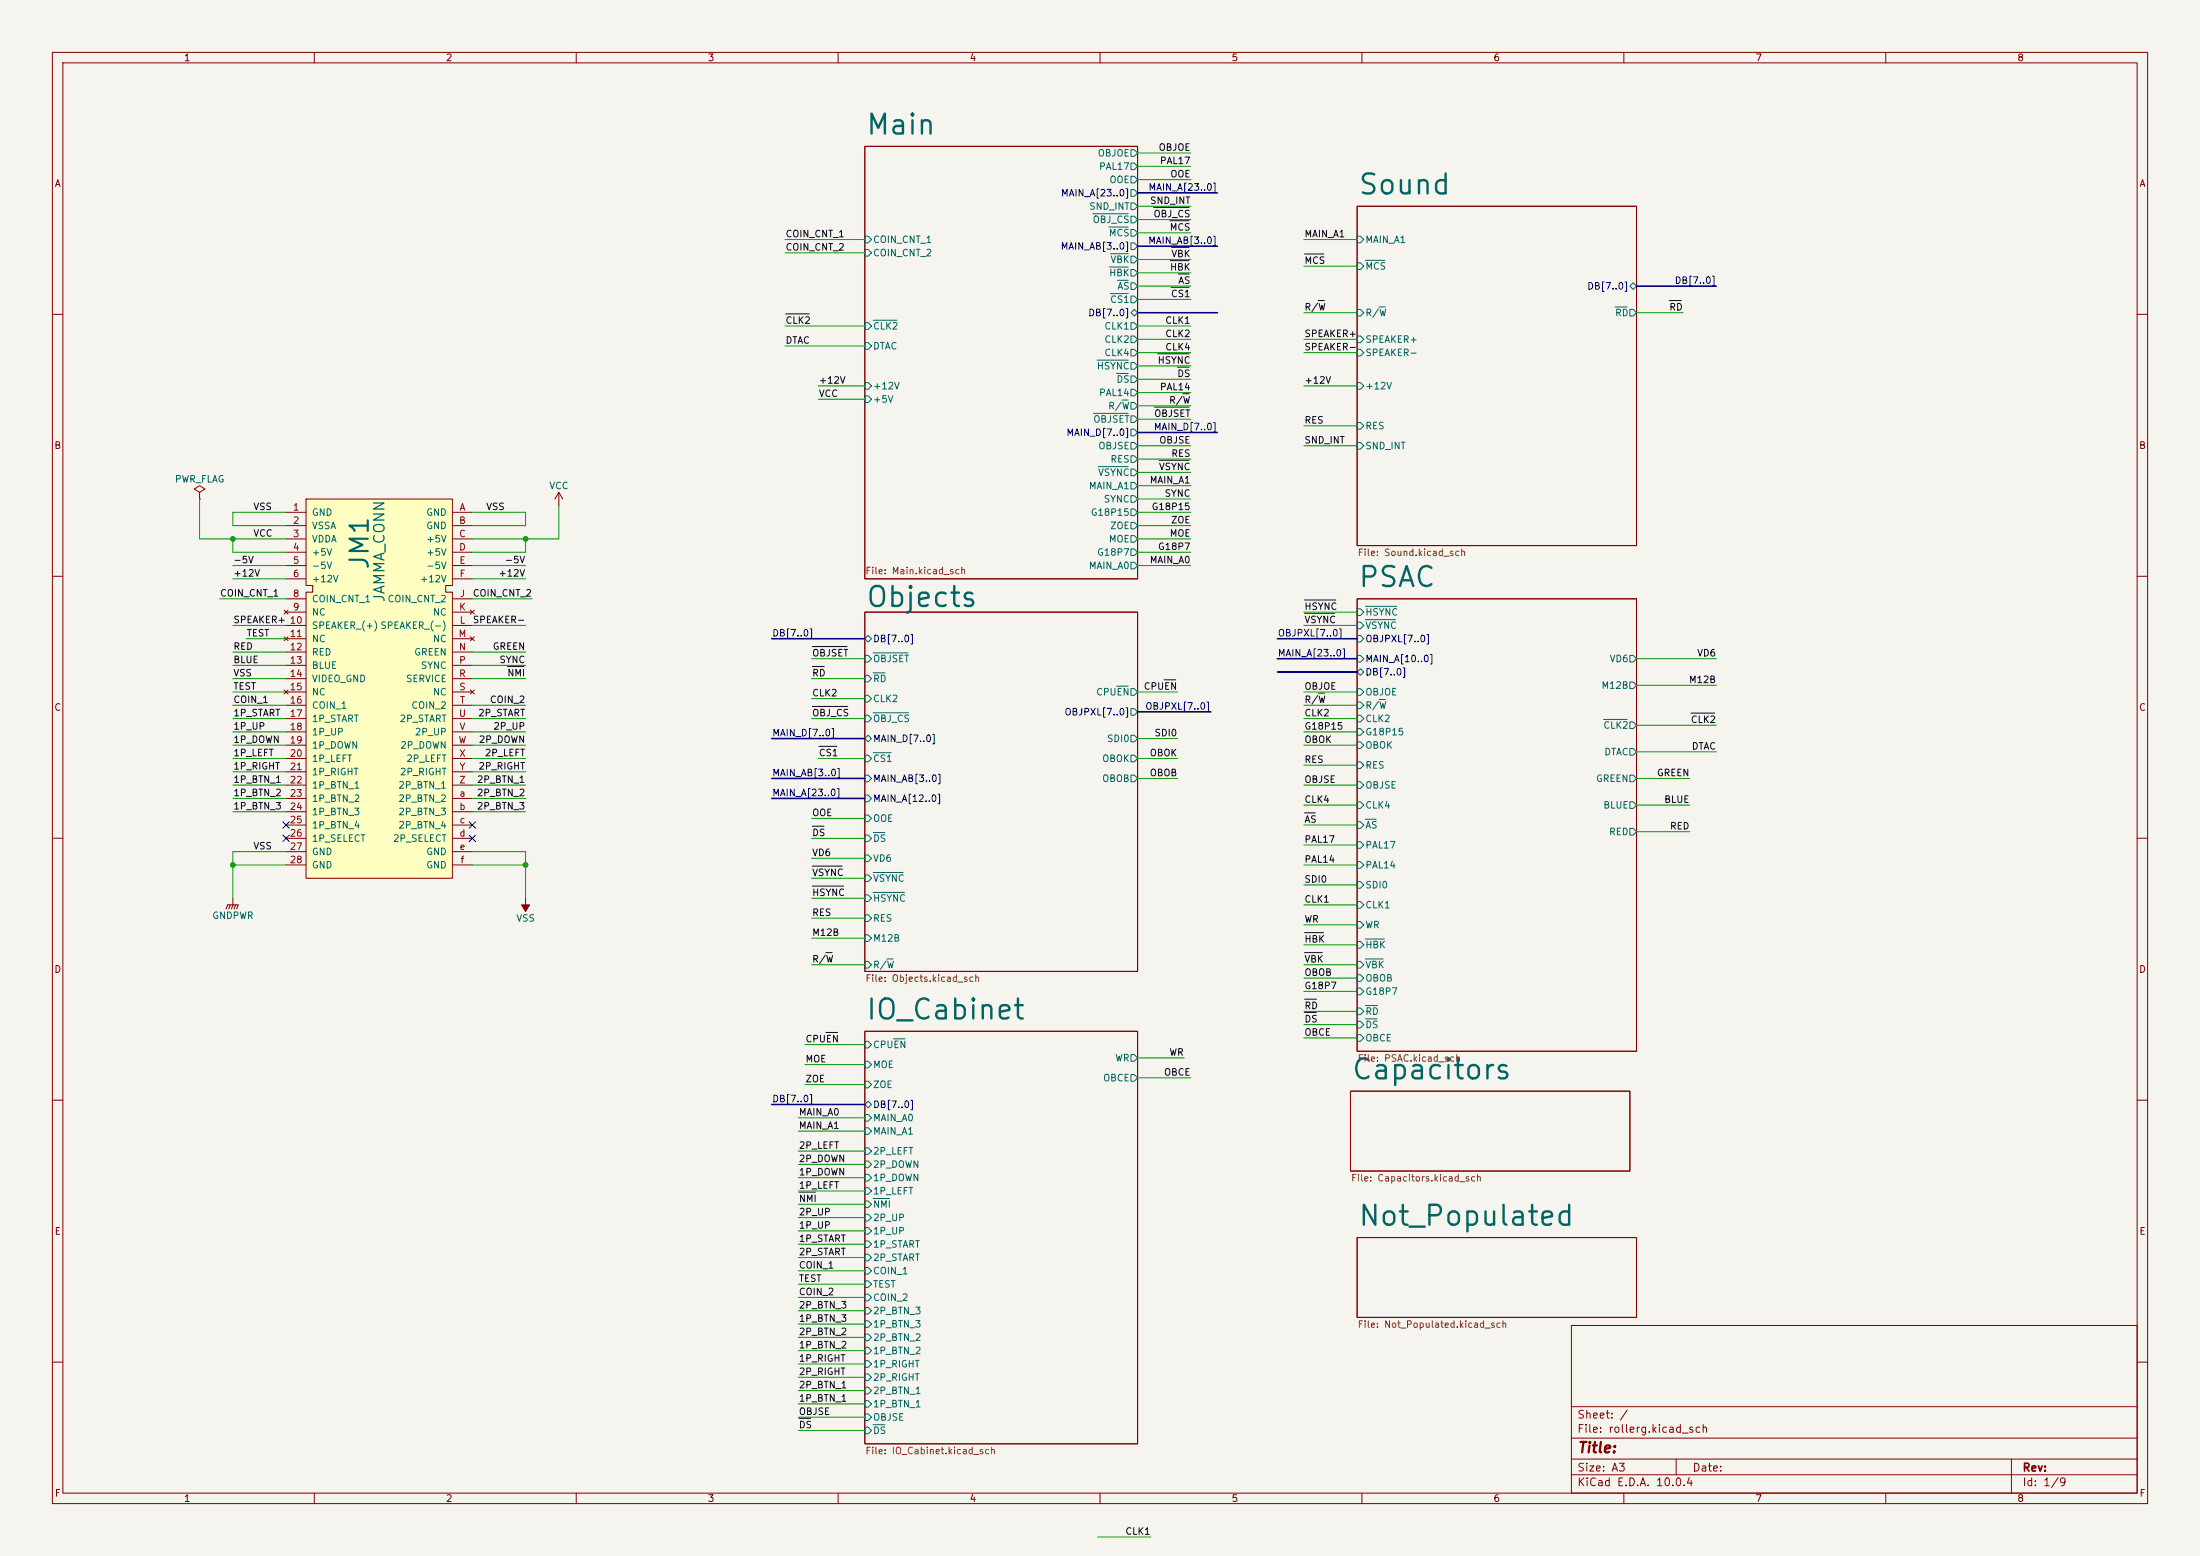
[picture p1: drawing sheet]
<svg xmlns="http://www.w3.org/2000/svg" width="420mm" height="297mm" viewBox="0 0 420 297" stroke-linecap="round" stroke-linejoin="round" font-family="sans-serif">
<path d="M0 0h420v297h-420z" fill="#f5f4ef" stroke="#f5f4ef" stroke-width=".19"/>
<g fill="none" stroke="#840000" stroke-width=".19">
<path d="M10 10h400v277h-400zM12 12h396v273h-396zM60 10v2M110 10v2M160 10v2M210 10v2M260 10v2M310 10v2M360 10v2M165.1 27.9h52.1v82.6h-52.1zM259.1 39.4h53.3v64.7h-53.3zM10 60h2"/>
<path d="M408 60h2M38.1 94l1-.7-1-.6-1 .6 1 .7v1.3M38.1 95.3h.1M106.7 94l-.8 1.3M106.7 94l.7 1.3M106.7 94v2.5M10 110h2M165.1 116.8h52.1v68.6h-52.1zM259.1 114.3h53.3v86.4h-53.3zM408 110h2M10 160h2M408 160h2"/>
<path d="M165.1 196.9h52.1v78.7h-52.1zM10 210h2M257.8 208.3h53.3v15.2h-53.3zM408 210h2M259.1 236.2h53.3v15.3h-53.3zM300 253h108v32h-108zM10 260h2M300 278.5h108M300 274.5h108M300 268.5h108M320 278.5v3M384 278.5v6.5"/>
<path d="M408 260h2M60 285v2M110 285v2M160 285v2M210 285v2M260 285v2M300 281.5h108M310 285v2M360 285v2"/>
</g>
<g fill="none" stroke="#006464" stroke-width=".19">
<path d="M215.9 33.7h.6l.7 .6-.7 .6h-.6zM215.9 38.7h.6l.7 .7-.7 .6h-.6zM215.9 31.1h.6l.7 .7-.7 .6h-.6zM215.9 28.6h.6l.7 .6-.7 .6h-.6zM215.9 36.2h.6l.7 .6-.7 .7h-.6zM165.1 45.1h.6l.7 .6-.7 .7h-.6zM165.1 47.6h.6l.7 .7-.7 .6h-.6zM208.6 40.8h6.8M211.7 43.3h3.7M211.8 51h3.6M211.9 56h3.5M212 48.4h3.4"/>
<path d="M213.3 53.5h2.1M215.9 43.8h.6l.7 .7-.7 .6h-.6zM215.9 56.5h.6l.7 .7-.7 .6h-.6zM215.9 41.3h.6l.7 .6-.7 .6h-.6zM215.9 46.4h.6l.7 .6-.7 .6h-.6zM215.9 54h.6l.7 .6-.7 .6h-.6zM215.9 51.4h.6l.7 .7-.7 .6h-.6zM215.9 48.9h.6l.7 .6-.7 .7h-.6zM215.9 59.7l.6-.6 .7 .6-.7 .6zM259.1 50.2h.6l.6 .6-.6 .6h-.6zM259.1 59.1h.6l.6 .6-.6 .6h-.6zM259.1 45.1h.6l.6 .6-.6 .7h-.6z"/>
<path d="M260.7 49.7h3.6M263.3 58.6h1.2M308.3 58.6h2.3M311.1 54.6l.7-.6 .6 .6-.6 .6zM311.1 59.1h.7l.6 .6-.6 .6h-.7zM165.1 61.6h.6l.7 .6-.7 .7h-.6zM165.1 65.4h.6l.7 .6-.7 .7h-.6zM165.1 73h.6l.7 .7-.7 .6h-.6zM165.1 75.6h.6l.7 .6-.7 .6h-.6zM166.7 61.1h4.5M208.7 78.9h6.7M209.4 68.7h6"/>
<path d="M213.2 71.3h2.2M214.2 76.4h1.2M215.9 74.3h.6l.7 .6-.7 .7h-.6zM215.9 79.4h.6l.7 .6-.7 .6h-.6zM215.9 71.8h.6l.7 .6-.7 .6h-.6zM215.9 76.8h.6l.7 .7-.7 .6h-.6zM215.9 64.1h.6l.7 .7-.7 .6h-.6zM215.9 61.6h.6l.7 .6-.7 .7h-.6zM215.9 66.7h.6l.7 .6-.7 .6h-.6zM215.9 69.2h.6l.7 .7-.7 .6h-.6zM259.1 64.1h.6l.6 .7-.6 .6h-.6zM259.1 66.7h.6l.6 .6-.6 .6h-.6z"/>
<path d="M259.1 73h.6l.6 .7-.6 .6h-.6zM209.6 89.1h5.8M215.9 84.5h.6l.7 .6-.7 .6h-.6zM215.9 81.9h.6l.7 .7-.7 .6h-.6zM215.9 87h.6l.7 .6-.7 .7h-.6zM215.9 89.5h.6l.7 .7-.7 .6h-.6zM215.9 92.1h.6l.7 .6-.7 .6h-.6zM215.9 94.6h.6l.7 .7-.7 .6h-.6zM215.9 97.2h.6l.7 .6-.7 .6h-.6zM215.9 99.7h.6l.7 .6-.7 .7h-.6zM259.1 80.6h.6l.6 .7-.6 .6h-.6zM259.1 84.5h.6l.6 .6-.6 .6h-.6z"/>
<path d="M215.9 102.2h.6l.7 .7-.7 .6h-.6zM215.9 104.8h.6l.7 .6-.7 .6h-.6zM215.9 107.3h.6l.7 .7-.7 .6h-.6zM259.1 118.7h.6l.6 .7-.6 .6h-.6zM259.1 116.2h.6l.6 .6-.6 .7h-.6zM260.7 118.3h5.7M260.7 115.7h5.9M165.1 121.9l.6-.6 .7 .6-.7 .7zM165.1 125.1h.6l.7 .6-.7 .7h-.6zM165.1 128.9h.6l.7 .6-.7 .7h-.6zM165.1 132.7h.6l.7 .7-.7 .6h-.6zM165.1 136.5h.6l.7 .7-.7 .6h-.6z"/>
<path d="M166.7 124.6h6.6M166.7 128.4h2.3M166.7 136.1h6.7M213.2 131h2.2M215.9 131.4h.6l.7 .7-.7 .6h-.6zM215.9 135.3h.6l.7 .6-.7 .6h-.6zM259.1 125.1h.6l.6 .6-.6 .7h-.6zM259.1 128.3l.6-.7 .6 .7-.6 .6zM259.1 131.4h.6l.6 .7-.6 .6h-.6zM259.1 134h.6l.6 .6-.6 .7h-.6zM259.1 136.5h.6l.6 .7-.6 .6h-.6zM259.1 139.1h.6l.6 .6-.6 .6h-.6z"/>
<path d="M259.1 121.3h.6l.6 .6-.6 .7h-.6zM263.3 133.5h1.2M306.1 137.3h4.5M311.1 125.1h.7l.6 .6-.6 .7h-.7zM311.1 130.2h.7l.6 .6-.6 .6h-.7zM311.1 137.8h.7l.6 .6-.6 .7h-.7zM165.1 144.1h.6l.7 .7-.7 .6h-.6zM165.1 148h.6l.7 .6-.7 .6h-.6zM165.1 151.8h.6l.7 .6-.7 .6h-.6zM165.1 155.6h.6l.7 .6-.7 .6h-.6zM165.1 159.4h.6l.7 .6-.7 .7h-.6zM165.1 141l.6-.7 .7 .7-.7 .6z"/>
<path d="M166.7 143.7h3.4M166.7 158.9h2.2M215.9 140.3h.6l.7 .7-.7 .6h-.6zM215.9 144.1h.6l.7 .7-.7 .6h-.6zM215.9 148h.6l.7 .6-.7 .6h-.6zM259.1 141.6h.6l.6 .6-.6 .7h-.6zM259.1 145.4h.6l.6 .7-.6 .6h-.6zM259.1 149.2h.6l.6 .7-.6 .6h-.6zM259.1 153h.6l.6 .7-.6 .6h-.6zM259.1 156.8h.6l.6 .7-.6 .6h-.6zM260.7 156.4h2M311.1 142.9h.7l.6 .6-.6 .6h-.7z"/>
<path d="M311.1 148h.7l.6 .6-.6 .6h-.7zM311.1 153h.7l.6 .7-.6 .6h-.7zM311.1 158.1h.7l.6 .7-.6 .6h-.7zM165.1 163.2h.6l.7 .6-.7 .7h-.6zM165.1 167h.6l.7 .6-.7 .7h-.6zM165.1 170.8h.6l.7 .7-.7 .6h-.6zM165.1 174.6h.6l.7 .7-.7 .6h-.6zM165.1 178.4h.6l.7 .7-.7 .6h-.6zM166.7 166.5h5.7M166.7 170.3h6M259.1 160.7h.6l.6 .6-.6 .6h-.6zM259.1 164.5h.6l.6 .6-.6 .6h-.6z"/>
<path d="M259.1 168.3h.6l.6 .6-.6 .6h-.6zM259.1 172.1h.6l.6 .6-.6 .7h-.6zM259.1 175.9h.6l.6 .6-.6 .7h-.6zM259.1 179.7h.6l.6 .6-.6 .7h-.6zM260.7 179.2h3.6M165.1 198.8h.6l.7 .6-.7 .6h-.6zM165.1 183.5h.6l.7 .7-.7 .6h-.6zM169.3 183h1.2M170.6 198.3h2.2M259.1 183.5h.6l.6 .7-.6 .6h-.6zM259.1 186.1h.6l.6 .6-.6 .6h-.6zM259.1 188.6h.6l.6 .6-.6 .7h-.6z"/>
<path d="M259.1 192.4h.6l.6 .6-.6 .7h-.6zM259.1 194.9h.6l.6 .7-.6 .6h-.6zM259.1 197.5h.6l.6 .6-.6 .7h-.6zM260.7 183h3.3M260.7 191.9h2.3M260.7 194.5h2.2M165.1 202.6h.6l.7 .6-.7 .6h-.6zM165.1 206.4h.6l.7 .6-.7 .6h-.6zM165.1 210.8l.6-.6 .7 .6-.7 .7zM165.1 215.3h.6l.7 .6-.7 .6h-.6zM165.1 219.1h.6l.7 .6-.7 .6h-.6zM165.1 212.7h.6l.7 .7-.7 .6h-.6z"/>
<path d="M215.9 201.3h.6l.7 .6-.7 .7h-.6zM215.9 205.1h.6l.7 .6-.7 .7h-.6zM165.1 221.6h.6l.7 .6-.7 .7h-.6zM165.1 224.2h.6l.7 .6-.7 .6h-.6zM165.1 226.7h.6l.7 .6-.7 .7h-.6zM165.1 229.2h.6l.7 .7-.7 .6h-.6zM165.1 231.8h.6l.7 .6-.7 .6h-.6zM165.1 234.3h.6l.7 .6-.7 .7h-.6zM165.1 236.9h.6l.7 .6-.7 .6h-.6zM165.1 239.4h.6l.7 .6-.7 .7h-.6zM166.7 228.8h3.1M165.1 241.9h.6l.7 .7-.7 .6h-.6z"/>
<path d="M165.1 244.5h.6l.7 .6-.7 .6h-.6zM165.1 247h.6l.7 .6-.7 .7h-.6zM165.1 249.6h.6l.7 .6-.7 .6h-.6zM165.1 252.1h.6l.7 .6-.7 .7h-.6zM165.1 254.6h.6l.7 .7-.7 .6h-.6zM165.1 257.2h.6l.7 .6-.7 .6h-.6zM165.1 259.7h.6l.7 .6-.7 .7h-.6zM165.1 262.3h.6l.7 .6-.7 .6h-.6zM165.1 264.8h.6l.7 .6-.7 .7h-.6zM165.1 267.3h.6l.7 .7-.7 .6h-.6zM165.1 269.9h.6l.7 .6-.7 .6h-.6zM165.1 272.4h.6l.7 .6-.7 .7h-.6z"/>
<path d="M166.7 271.9h2.2"/>
</g>
<path d="M58.4 95.3h28v16.5h-1.3v1.2h1.3v54.6h-28v-54.6h1.3v-1.2h-1.3z" fill="#ffffc2"/>
<g fill="none" stroke="#840000" stroke-width=".19">
<path d="M54.6 97.8h3.8M58.4 95.3h28v16.5h-1.3v1.2h1.3v54.6h-28v-54.6h1.3v-1.2h-1.3zM86.4 97.8h3.8M54.2 116.5l.8 .7M54.6 100.3h3.8M54.6 102.9h3.8M54.6 105.4h3.8M54.6 108h3.8M54.6 110.5h3.8M54.6 114.3h3.8M54.6 116.8h3.8M54.6 119.4h3.8"/>
<path d="M55 116.5l-.8 .7M86.4 100.3h3.8M86.4 102.9h3.8M86.4 105.4h3.8M86.4 108h3.8M86.4 110.5h3.8M86.4 114.3h3.8M86.4 116.8h3.8M86.4 119.4h3.8M89.8 116.5l.8 .7M90.6 116.5l-.8 .7M54.2 121.5l.8 .8"/>
<path d="M54.2 131.7l.8 .8M54.6 121.9h3.8M54.6 124.5h3.8M54.6 127h3.8M54.6 129.5h3.8M54.6 132.1h3.8M54.6 134.6h3.8M54.6 137.2h3.8M54.6 139.7h3.8M55 121.5l-.8 .8M55 131.7l-.8 .8M86.4 121.9h3.8"/>
<path d="M86.4 124.5h3.8M86.4 127h3.8M86.4 129.5h3.8M86.4 132.1h3.8M86.4 134.6h3.8M86.4 137.2h3.8M86.4 139.7h3.8M89.8 121.5l.8 .8M89.8 131.7l.8 .8M90.6 121.5l-.8 .8M90.6 131.7l-.8 .8M54.6 142.2h3.8"/>
<path d="M54.6 144.8h3.8M54.6 147.3h3.8M54.6 149.9h3.8M54.6 152.4h3.8M54.6 154.9h3.8M54.6 157.5h3.8M86.4 142.2h3.8M86.4 144.8h3.8M86.4 147.3h3.8M86.4 149.9h3.8M86.4 152.4h3.8M86.4 154.9h3.8"/>
<path d="M86.4 157.5h3.8M44.4 171.5v1.2M54.6 160h3.8M54.6 162.6h3.8M54.6 165.1h3.8M86.4 160h3.8M86.4 162.6h3.8M86.4 165.1h3.8M100.3 171.5v2.5"/>
</g>
<path d="M43.2 173.5l.2-.8h2.1l-.3 .8M43.9 172.7l-.2 .8M44.4 172.7l-.2 .8M45 172.7l-.3 .8" fill="none" stroke="#840000" stroke-width=".2"/>
<path d="M99.6 172.7h1.5l-.8 1.3z" fill="#840000" stroke="#840000" stroke-width=".19"/>
<g fill="none" stroke="#0f0f0f" stroke-width=".19">
<path d="M220.2 39.6h6.8M150 59.9h4.5M223.3 42.1h3.7M223.4 49.8h3.6M223.6 54.8h3.4M223.6 47.2h3.4M225 52.3h2M249 48.5h3.7M251.6 57.4h1.2M318.7 57.4h2.3M220.4 77.7h6.6M221 67.5h6"/>
<path d="M224.8 70.1h2.2M225.8 75.2h1.2M221.3 87.9h5.7M249 117.1h5.8M249 114.5h6M96.9 127.2h3.1M155.1 123.4h6.6M155.1 127.2h2.3M155.1 134.8h6.7M222.2 129.8h2.3M251.6 132.3h1.2M322.8 136.1h4.5"/>
<path d="M155.1 157.7h2.2M156.3 142.5h3.5M249 155.2h2.1M155.1 169.1h5.9M155.1 165.3h5.7M249 178h3.7M157.7 197.1h2.2M157.7 181.8h1.2M249 181.8h3.4M249 193.3h2.3M249 190.7h2.3M152.5 227.6h3.2"/>
<path d="M152.5 270.7h2.3"/>
</g>
<g fill="none" stroke="#000084" stroke-width=".3">
<path d="M217.2 36.8h15.2M217.2 59.7h15.2M217.2 47h15.2M312.4 54.6h15.3M217.2 82.6h15.2M147.3 121.9h17.8M217.2 135.9h13.9M243.8 121.9h15.3M243.8 128.3h15.3M243.8 125.7h15.3M147.3 148.6h17.8M147.3 141h17.8"/>
<path d="M147.3 152.4h17.8M147.3 210.8h17.8"/>
</g>
<g fill="none" stroke="#009600" stroke-width=".19">
<path d="M217.2 31.8h10.1M217.2 29.2h10.1M217.2 39.4h10.1M217.2 34.3h10.1M149.9 48.3h15.2M149.9 45.7h15.2M217.2 41.9h10.1M217.2 57.2h10.1M217.2 44.5h10.1M217.2 49.5h10.1M217.2 54.6h10.1M217.2 52.1h10.1"/>
<path d="M248.9 59.7h10.2M248.9 50.8h10.2M248.9 45.7h10.2M312.4 59.7h8.9M149.9 62.2h15.2M149.9 66h15.2M156.2 73.7h8.9M156.2 76.2h8.9M217.2 67.3h10.1M217.2 64.8h10.1M217.2 62.2h10.1M217.2 72.4h10.1"/>
<path d="M217.2 69.9h10.1M217.2 74.9h10.1M217.2 77.5h10.1M248.9 67.3h10.2M248.9 73.7h10.2M248.9 64.8h10.2M38.1 95.3v7.6h16.5M54.6 97.8h-10.2v2.5h10.2M90.2 97.8h10.1v2.5h-10.1M106.7 96.5v6.4h-16.5M217.2 87.6h10.1M217.2 85.1h10.1"/>
<path d="M217.2 90.2h10.1M217.2 80h10.1M217.2 97.8h10.1M217.2 92.7h10.1M217.2 95.3h10.1M248.9 81.3h10.2M248.9 85.1h10.2M41.9 114.3h12.7M44.4 102.9v2.5h10.2M44.4 108h10.2M44.4 119.4h10.2M44.4 110.5h10.2"/>
<path d="M90.2 108h10.1M90.2 119.4h10.1M90.2 114.3h11.4M90.2 110.5h10.1M100.3 102.9v2.5h-10.1M217.2 105.4h10.1M217.2 108h10.1M217.2 100.3h10.1M217.2 102.9h10.1M248.9 116.8h10.2M248.9 119.4h10.2M44.4 137.2h10.2"/>
<path d="M44.4 132.1h10.2M44.4 134.6h10.2M44.4 127h10.2M44.4 124.5h10.2M44.4 129.5h10.2M44.4 139.7h10.2M47 121.9h7.6M90.2 137.2h10.1M90.2 134.6h10.1M90.2 127h10.1M90.2 124.5h10.1M90.2 129.5h10.1"/>
<path d="M90.2 139.7h10.1M154.9 137.2h10.2M154.9 129.5h10.2M154.9 125.7h10.2M154.9 133.4h10.2M217.2 132.1h7.6M248.9 137.2h10.2M248.9 132.1h10.2M248.9 134.6h10.2M248.9 139.7h10.2M312.4 138.4h15.3M312.4 125.7h15.3"/>
<path d="M312.4 130.8h15.3M44.4 147.3h10.2M44.4 149.9h10.2M44.4 152.4h10.2M44.4 154.9h10.2M44.4 144.8h10.2M44.4 142.2h10.2M90.2 147.3h10.1M90.2 149.9h10.1M90.2 152.4h10.1M90.2 154.9h10.1M90.2 144.8h10.1"/>
<path d="M90.2 142.2h10.1M154.9 156.2h10.2M156.2 144.8h8.9M217.2 144.8h7.6M217.2 141h7.6M217.2 148.6h7.6M248.9 149.9h10.2M248.9 142.2h10.2M248.9 146.1h10.2M248.9 157.5h10.2M248.9 153.7h10.2M312.4 143.5h15.3"/>
<path d="M312.4 153.7h10.2M312.4 148.6h10.2M312.4 158.8h10.2M44.4 165.1h10.2M54.6 162.6h-10.2v8.9M90.2 162.6h10.1v8.9M90.2 165.1h10.1M154.9 160h10.2M154.9 175.3h10.2M154.9 179.1h10.2M154.9 171.5h10.2M154.9 163.8h10.2"/>
<path d="M154.9 167.6h10.2M248.9 165.1h10.2M248.9 172.7h10.2M248.9 168.9h10.2M248.9 161.3h10.2M248.9 176.5h10.2M153.7 199.4h11.4M154.9 184.2h10.2M248.9 195.6h10.2M248.9 198.1h10.2M248.9 186.7h10.2M248.9 184.2h10.2"/>
<path d="M248.9 193h10.2M248.9 189.2h10.2M248.9 180.3h10.2M152.4 215.9h12.7M152.4 213.4h12.7M152.4 219.7h12.7M153.7 207h11.4M153.7 203.2h11.4M217.2 205.7h10.1M217.2 201.9h8.9M152.4 234.9h12.7M152.4 232.4h12.7"/>
<path d="M152.4 237.5h12.7M152.4 229.9h12.7M152.4 222.2h12.7M152.4 227.3h12.7M152.4 224.8h12.7M152.4 257.8h12.7M152.4 255.3h12.7M152.4 250.2h12.7M152.4 252.7h12.7M152.4 247.6h12.7M152.4 245.1h12.7M152.4 242.6h12.7"/>
<path d="M152.4 240h12.7M152.4 273h12.7M152.4 268h12.7M152.4 270.5h12.7M152.4 265.4h12.7M152.4 260.3h12.7M152.4 262.9h12.7M209.5 293.4h10.2"/>
</g>
<path d="M54 159.4l1.2 1.2M54 156.9l1.2 1.2M55.2 159.4l-1.2 1.2M55.2 156.9l-1.2 1.2M89.6 156.9l1.2 1.2M89.6 159.4l1.2 1.2M90.8 156.9l-1.2 1.2M90.8 159.4l-1.2 1.2" fill="none" stroke="#000084" stroke-width=".19"/>
<g fill="#009600" stroke="#009600" stroke-width=".19">
<circle cx="100.3" cy="102.9" r=".46"/>
<circle cx="44.4" cy="102.9" r=".46"/>
<circle cx="100.3" cy="165.1" r=".46"/>
<circle cx="44.4" cy="165.1" r=".46"/>
</g>
<g font-size="3.8" fill="#006464">
<text x="165.1" y="26.6">Main</text>
<text x="259.1" y="38.1">Sound</text>
<text x="259.1" y="113">PSAC</text>
<text x="165.1" y="116.8">Objects</text>
<text x="165.1" y="195.6">IO_Cabinet</text>
<text x="257.8" y="207">Capacitors</text>
<text x="259.1" y="234.9">Not_Populated</text>
</g>
<text font-size="3.5" fill="#006464" x="71.3" y="109" transform="rotate(-90 71.3 109)">JM1</text>
<text font-size="2" fill="#006464" x="73.9" y="115.1" transform="rotate(-90 73.9 115.1)">JAMMA_CONN</text>
<text font-size="2" fill="#840000" x="301" y="277.8">Title:</text>
<g font-size="1.5" fill="#840000">
<text x="301" y="273.8">File: rollerg.kicad_sch</text>
<text x="301" y="271.1">Sheet: /</text>
<text x="301" y="281.2">Size: A3</text>
<text x="323" y="281.2">Date:</text>
<text x="386" y="281.2">Rev:</text>
<text x="301" y="284">KiCad E.D.A. 10.0.4</text>
<text x="386" y="284">Id: 1/9</text>
</g>
<g font-size="1.3" fill="#840000">
<text x="35" y="12">1</text>
<text x="85" y="12">2</text>
<text x="135" y="12">3</text>
<text x="185" y="12">4</text>
<text x="235" y="12">5</text>
<text x="285" y="12">6</text>
<text x="335" y="12">7</text>
<text x="385" y="12">8</text>
<text x="10.3" y="36">A</text>
<text x="408.3" y="36">A</text>
<text x="10.3" y="86">B</text>
<text x="408.2" y="86">B</text>
<text x="10.3" y="136">C</text>
<text x="408.2" y="136">C</text>
<text x="10.3" y="186">D</text>
<text x="408.2" y="186">D</text>
<text x="10.3" y="236">E</text>
<text x="408.3" y="236">E</text>
<text x="10.3" y="286">F</text>
<text x="35" y="287">1</text>
<text x="85" y="287">2</text>
<text x="135" y="287">3</text>
<text x="185" y="287">4</text>
<text x="235" y="287">5</text>
<text x="285" y="287">6</text>
<text x="335" y="287">7</text>
<text x="385" y="287">8</text>
<text x="408.3" y="286">F</text>
</g>
<g font-size="1.3" fill="#0f0f0f">
<text x="221.1" y="29.1">OBJOE</text>
<text x="221.3" y="31.6">PAL17</text>
<text x="223.3" y="34.2">OOE</text>
<text x="219.4" y="39.2">SND_INT</text>
<text x="220.1" y="41.8">OBJ_CS</text>
<text x="149.9" y="45.6">COIN_CNT_1</text>
<text x="223.2" y="44.3">MCS</text>
<text x="248.9" y="45.6">MAIN_A1</text>
<text x="149.9" y="48.1">COIN_CNT_2</text>
<text x="223.3" y="51.9">HBK</text>
<text x="223.5" y="49.4">VBK</text>
<text x="248.9" y="50.7">MCS</text>
<text x="223.4" y="57">CS1</text>
<text x="224.8" y="54.5">AS</text>
<text x="248.9" y="59.6">R/W</text>
<text x="318.6" y="59.6">RD</text>
<text x="149.9" y="62.1">CLK2</text>
<text x="149.9" y="65.9">DTAC</text>
<text x="222.3" y="62.1">CLK1</text>
<text x="222.3" y="64.6">CLK2</text>
<text x="248.9" y="64.6">SPEAKER+</text>
<text x="220.9" y="69.7">HSYNC</text>
<text x="222.3" y="67.2">CLK4</text>
<text x="248.9" y="67.2">SPEAKER-</text>
<text x="156.2" y="73.5">+12V</text>
<text x="156.2" y="76.1">VCC</text>
<text x="221.3" y="74.8">PAL14</text>
<text x="223.1" y="77.3">R/W</text>
<text x="224.6" y="72.3">DS</text>
<text x="248.9" y="73.5">+12V</text>
<text x="220.2" y="79.9">OBJSET</text>
<text x="248.9" y="81.2">RES</text>
<text x="221.2" y="85">OBJSE</text>
<text x="223.5" y="87.5">RES</text>
<text x="248.9" y="85">SND_INT</text>
<text x="219.4" y="92.6">MAIN_A1</text>
<text x="221.1" y="90">VSYNC</text>
<text x="222.2" y="95.1">SYNC</text>
<text x="48.3" y="97.7">VSS</text>
<text x="92.7" y="97.7">VSS</text>
<text x="219.7" y="97.7">G18P15</text>
<text x="223.4" y="100.2">ZOE</text>
<text x="44.4" y="107.8">-5V</text>
<text x="48.3" y="102.7">VCC</text>
<text x="96.3" y="107.8">-5V</text>
<text x="219.4" y="107.8">MAIN_A0</text>
<text x="221" y="105.3">G18P7</text>
<text x="223.2" y="102.7">MOE</text>
<text x="44.4" y="110.4">+12V</text>
<text x="95" y="110.4">+12V</text>
<text x="41.9" y="114.2">COIN_CNT_1</text>
<text x="44.4" y="119.3">SPEAKER+ 10</text>
<text x="90.1" y="114.2">COIN_CNT_2</text>
<text x="90.1" y="119.3">SPEAKER-</text>
<text x="248.9" y="119.3">VSYNC</text>
<text x="248.9" y="116.7">HSYNC</text>
<text x="44.4" y="124.3">RED</text>
<text x="47" y="121.8">TEST</text>
<text x="94" y="124.3">GREEN</text>
<text x="154.9" y="125.6">OBJSET</text>
<text x="323.9" y="125.6">VD6</text>
<text x="44.4" y="129.4">VSS</text>
<text x="44.4" y="126.9">BLUE</text>
<text x="44.4" y="132">TEST</text>
<text x="95.2" y="126.9">SYNC</text>
<text x="96.7" y="129.4">NMI</text>
<text x="154.9" y="129.4">RD</text>
<text x="218.2" y="132">CPUEN</text>
<text x="248.9" y="132">OBJOE</text>
<text x="322.3" y="130.7">M12B</text>
<text x="44.4" y="137">1P_START</text>
<text x="44.4" y="134.5">COIN_1</text>
<text x="91.2" y="137">2P_START</text>
<text x="93.4" y="134.5">COIN_2</text>
<text x="154.9" y="137">OBJ_CS</text>
<text x="154.9" y="133.2">CLK2</text>
<text x="248.9" y="137">CLK2</text>
<text x="248.9" y="134.5">R/W</text>
<text x="44.4" y="142.1">1P_DOWN</text>
<text x="44.4" y="139.6">1P_UP</text>
<text x="91.3" y="142.1">2P_DOWN</text>
<text x="94.1" y="139.6">2P_UP</text>
<text x="220.3" y="140.8">SDI0</text>
<text x="248.9" y="142.1">OBOK</text>
<text x="248.9" y="139.6">G18P15</text>
<text x="322.7" y="138.3">CLK2</text>
<text x="322.9" y="143.4">DTAC</text>
<text x="44.4" y="147.2">1P_RIGHT</text>
<text x="44.4" y="144.7">1P_LEFT</text>
<text x="44.4" y="149.7">1P_BTN_1</text>
<text x="90.9" y="149.7">2P_BTN_1</text>
<text x="91.2" y="147.2">2P_RIGHT</text>
<text x="92.4" y="144.7">2P_LEFT</text>
<text x="156.2" y="144.7">CS1</text>
<text x="219.4" y="148.5">OBOB</text>
<text x="219.4" y="144.7">OBOK</text>
<text x="248.9" y="145.9">RES</text>
<text x="248.9" y="149.7">OBJSE</text>
<text x="316.2" y="148.5">GREEN</text>
<text x="44.4" y="152.3">1P_BTN_2</text>
<text x="44.4" y="154.8">1P_BTN_3</text>
<text x="90.9" y="152.3">2P_BTN_2</text>
<text x="90.9" y="154.8">2P_BTN_3</text>
<text x="248.9" y="153.5">CLK4</text>
<text x="317.6" y="153.5">BLUE</text>
<text x="154.9" y="159.9">DS</text>
<text x="154.9" y="156.1">OOE</text>
<text x="248.9" y="157.4">AS</text>
<text x="248.9" y="161.2">PAL17</text>
<text x="318.7" y="158.6">RED</text>
<text x="48.3" y="162.4">VSS</text>
<text x="154.9" y="163.7">VD6</text>
<text x="154.9" y="167.5">VSYNC</text>
<text x="248.9" y="165">PAL14</text>
<text x="154.9" y="171.3">HSYNC</text>
<text x="248.9" y="168.8">SDI0</text>
<text x="248.9" y="172.6">CLK1</text>
<text x="154.9" y="178.9">M12B</text>
<text x="154.9" y="175.1">RES</text>
<text x="248.9" y="176.4">WR</text>
<text x="154.9" y="184">R/W</text>
<text x="248.9" y="180.2">HBK</text>
<text x="248.9" y="184">VBK</text>
<text x="248.9" y="186.6">OBOB</text>
<text x="248.9" y="189.1">G18P7</text>
<text x="248.9" y="195.5">DS</text>
<text x="248.9" y="192.9">RD</text>
<text x="248.9" y="198">OBCE</text>
<text x="153.7" y="203.1">MOE</text>
<text x="153.7" y="199.3">CPUEN</text>
<text x="223.1" y="201.8">WR</text>
<text x="153.7" y="206.9">ZOE</text>
<text x="222.1" y="205.6">OBCE</text>
<text x="152.4" y="213.2">MAIN_A0</text>
<text x="152.4" y="215.8">MAIN_A1</text>
<text x="152.4" y="219.6">2P_LEFT</text>
<text x="152.4" y="222.1">2P_DOWN</text>
<text x="152.4" y="224.7">1P_DOWN</text>
<text x="152.4" y="227.2">1P_LEFT</text>
<text x="152.4" y="232.3">2P_UP</text>
<text x="152.4" y="229.7">NMI</text>
<text x="152.4" y="239.9">2P_START</text>
<text x="152.4" y="234.8">1P_UP</text>
<text x="152.4" y="237.4">1P_START</text>
<text x="152.4" y="242.4">COIN_1</text>
<text x="152.4" y="245">TEST</text>
<text x="152.4" y="247.5">COIN_2</text>
<text x="152.4" y="250.1">2P_BTN_3</text>
<text x="152.4" y="252.6">1P_BTN_3</text>
<text x="152.4" y="255.1">2P_BTN_2</text>
<text x="152.4" y="257.7">1P_BTN_2</text>
<text x="152.4" y="260.2">1P_RIGHT</text>
<text x="152.4" y="262.8">2P_RIGHT</text>
<text x="152.4" y="267.8">1P_BTN_1</text>
<text x="152.4" y="265.3">2P_BTN_1</text>
<text x="152.4" y="272.9">DS</text>
<text x="152.4" y="270.4">OBJSE</text>
<text x="214.7" y="293.2">CLK1</text>
</g>
<g font-size="1.3" fill="#006464">
<text x="209.5" y="30.2">OBJOE</text>
<text x="209.7" y="32.7">PAL17</text>
<text x="211.7" y="35.3">OOE</text>
<text x="207.8" y="40.3">SND_INT</text>
<text x="166.6" y="46.7">COIN_CNT_1</text>
<text x="208.5" y="42.9">OBJ_CS</text>
<text x="211.6" y="45.4">MCS</text>
<text x="260.5" y="46.7">MAIN_A1</text>
<text x="166.6" y="49.2">COIN_CNT_2</text>
<text x="211.6" y="53">HBK</text>
<text x="211.9" y="50.5">VBK</text>
<text x="260.5" y="51.8">MCS</text>
<text x="211.8" y="58.1">CS1</text>
<text x="213.2" y="55.6">AS</text>
<text x="166.6" y="63.2">CLK2</text>
<text x="210.7" y="65.7">CLK2</text>
<text x="210.7" y="63.2">CLK1</text>
<text x="260.5" y="60.7">R/W</text>
<text x="260.5" y="65.7">SPEAKER+</text>
<text x="308.2" y="60.7">RD</text>
<text x="166.6" y="67">DTAC</text>
<text x="209.3" y="70.8">HSYNC</text>
<text x="210.7" y="68.3">CLK4</text>
<text x="260.5" y="68.3">SPEAKER-</text>
<text x="166.6" y="74.6">+12V</text>
<text x="166.6" y="77.2">+5V</text>
<text x="209.7" y="75.9">PAL14</text>
<text x="213" y="73.4">DS</text>
<text x="260.5" y="74.6">+12V</text>
<text x="208.6" y="81">OBJSET</text>
<text x="211.5" y="78.4">R/W</text>
<text x="260.5" y="82.3">RES</text>
<text x="209.6" y="86.1">OBJSE</text>
<text x="211.9" y="88.6">RES</text>
<text x="260.5" y="86.1">SND_INT</text>
<text x="33.3" y="92.4">PWR_FLAG</text>
<text x="104.8" y="93.7">VCC</text>
<text x="207.8" y="93.7">MAIN_A1</text>
<text x="209.5" y="91.1">VSYNC</text>
<text x="59.4" y="98.8">GND</text>
<text x="59.4" y="101.3">VSSA</text>
<text x="81.3" y="98.8">GND</text>
<text x="81.3" y="101.3">GND</text>
<text x="208.1" y="98.8">G18P15</text>
<text x="210.6" y="96.2">SYNC</text>
<text x="211.8" y="101.3">ZOE</text>
<text x="59.4" y="103.8">VDDA</text>
<text x="59.4" y="106.4">+5V</text>
<text x="81.3" y="103.8">+5V</text>
<text x="81.3" y="106.4">+5V</text>
<text x="209.3" y="106.4">G18P7</text>
<text x="211.6" y="103.8">MOE</text>
<text x="59.4" y="108.9">-5V</text>
<text x="59.4" y="111.5">+12V</text>
<text x="80.1" y="111.5">+12V</text>
<text x="81.3" y="108.9">-5V</text>
<text x="207.8" y="108.9">MAIN_A0</text>
<text x="59.4" y="115.3">COIN_CNT_1</text>
<text x="59.4" y="117.8">NC</text>
<text x="73.9" y="115.3">COIN_CNT_2</text>
<text x="82.5" y="117.8">NC</text>
<text x="260.5" y="117.8">HSYNC</text>
<text x="59.4" y="120.4">SPEAKER_(+) SPEAKER_(-)</text>
<text x="59.4" y="122.9">NC</text>
<text x="59.4" y="125.4">RED</text>
<text x="79" y="125.4">GREEN</text>
<text x="82.5" y="122.9">NC</text>
<text x="260.5" y="120.4">VSYNC</text>
<text x="59.4" y="128">BLUE</text>
<text x="59.4" y="130.5">VIDEO_GND</text>
<text x="77.4" y="130.5">SERVICE</text>
<text x="80.2" y="128">SYNC</text>
<text x="166.6" y="126.7">OBJSET</text>
<text x="166.6" y="130.5">RD</text>
<text x="305.6" y="131.8">M12B</text>
<text x="307.2" y="126.7">VD6</text>
<text x="59.4" y="133.1">NC</text>
<text x="59.4" y="135.6">COIN_1</text>
<text x="78.4" y="135.6">COIN_2</text>
<text x="82.5" y="133.1">NC</text>
<text x="166.6" y="134.3">CLK2</text>
<text x="209.2" y="133.1">CPUEN</text>
<text x="260.5" y="133.1">OBJOE</text>
<text x="260.5" y="135.6">R/W</text>
<text x="59.4" y="138.1">1P_START</text>
<text x="59.4" y="140.7">1P_UP</text>
<text x="59.4" y="143.2">1P_DOWN</text>
<text x="76.2" y="138.1">2P_START</text>
<text x="76.3" y="143.2">2P_DOWN</text>
<text x="79.1" y="140.7">2P_UP</text>
<text x="166.6" y="138.1">OBJ_CS</text>
<text x="211.2" y="141.9">SDI0</text>
<text x="260.5" y="138.1">CLK2</text>
<text x="260.5" y="143.2">OBOK</text>
<text x="260.5" y="140.7">G18P15</text>
<text x="306" y="139.4">CLK2</text>
<text x="59.4" y="145.8">1P_LEFT</text>
<text x="59.4" y="148.3">1P_RIGHT</text>
<text x="76.3" y="148.3">2P_RIGHT</text>
<text x="77.5" y="145.8">2P_LEFT</text>
<text x="166.6" y="145.8">CS1</text>
<text x="210.3" y="145.8">OBOK</text>
<text x="210.3" y="149.6">OBOB</text>
<text x="260.5" y="147">RES</text>
<text x="304.6" y="149.6">GREEN</text>
<text x="306.2" y="144.5">DTAC</text>
<text x="59.4" y="150.8">1P_BTN_1</text>
<text x="59.4" y="153.4">1P_BTN_2</text>
<text x="59.4" y="155.9">1P_BTN_3</text>
<text x="75.9" y="150.8">2P_BTN_1</text>
<text x="75.9" y="153.4">2P_BTN_2</text>
<text x="75.9" y="155.9">2P_BTN_3</text>
<text x="260.5" y="150.8">OBJSE</text>
<text x="260.5" y="154.6">CLK4</text>
<text x="306" y="154.6">BLUE</text>
<text x="59.4" y="158.5">1P_BTN_4</text>
<text x="59.4" y="161">1P_SELECT</text>
<text x="74.9" y="161">2P_SELECT</text>
<text x="75.9" y="158.5">2P_BTN_4</text>
<text x="166.6" y="157.2">OOE</text>
<text x="166.6" y="161">DS</text>
<text x="260.5" y="158.5">AS</text>
<text x="307.1" y="159.7">RED</text>
<text x="59.4" y="163.5">GND</text>
<text x="59.4" y="166.1">GND</text>
<text x="81.3" y="163.5">GND</text>
<text x="81.3" y="166.1">GND</text>
<text x="166.6" y="164.8">VD6</text>
<text x="260.5" y="162.3">PAL17</text>
<text x="260.5" y="166.1">PAL14</text>
<text x="166.6" y="168.6">VSYNC</text>
<text x="166.6" y="172.4">HSYNC</text>
<text x="260.5" y="169.9">SDI0</text>
<text x="260.5" y="173.7">CLK1</text>
<text x="40.4" y="175.7">GNDPWR</text>
<text x="98.5" y="176.2">VSS</text>
<text x="166.6" y="176.2">RES</text>
<text x="260.5" y="177.5">WR</text>
<text x="166.6" y="180">M12B</text>
<text x="166.6" y="185.1">R/W</text>
<text x="260.5" y="181.3">HBK</text>
<text x="260.5" y="185.1">VBK</text>
<text x="260.5" y="187.7">OBOB</text>
<text x="260.5" y="190.2">G18P7</text>
<text x="260.5" y="194">RD</text>
<text x="260.5" y="196.6">DS</text>
<text x="166.6" y="200.4">CPUEN</text>
<text x="212.8" y="202.9">WR</text>
<text x="260.5" y="199.1">OBCE</text>
<text x="166.6" y="204.2">MOE</text>
<text x="166.6" y="208">ZOE</text>
<text x="210.5" y="206.7">OBCE</text>
<text x="166.6" y="214.3">MAIN_A0</text>
<text x="166.6" y="216.9">MAIN_A1</text>
<text x="166.6" y="220.7">2P_LEFT</text>
<text x="166.6" y="223.2">2P_DOWN</text>
<text x="166.6" y="225.8">1P_DOWN</text>
<text x="166.6" y="228.3">1P_LEFT</text>
<text x="166.6" y="230.8">NMI</text>
<text x="166.6" y="233.4">2P_UP</text>
<text x="166.6" y="235.9">1P_UP</text>
<text x="166.6" y="238.5">1P_START</text>
<text x="166.6" y="241">2P_START</text>
<text x="166.6" y="243.5">COIN_1</text>
<text x="166.6" y="246.1">TEST</text>
<text x="166.6" y="248.6">COIN_2</text>
<text x="166.6" y="251.2">2P_BTN_3</text>
<text x="166.6" y="253.7">1P_BTN_3</text>
<text x="166.6" y="256.2">2P_BTN_2</text>
<text x="166.6" y="258.8">1P_BTN_2</text>
<text x="166.6" y="261.3">1P_RIGHT</text>
<text x="166.6" y="263.9">2P_RIGHT</text>
<text x="166.6" y="266.4">2P_BTN_1</text>
<text x="166.6" y="268.9">1P_BTN_1</text>
<text x="166.6" y="271.5">OBJSE</text>
<text x="166.6" y="274">DS</text>
</g>
<g font-size="1.3" fill="#000084">
<text x="202.4" y="37.8">MAIN_A[23..0]</text>
<text x="219.1" y="36.7">MAIN_A[23..0]</text>
<text x="202.4" y="48">MAIN_AB[3..0]</text>
<text x="219.1" y="46.9">MAIN_AB[3..0]</text>
<text x="302.9" y="55.6">DB[7..0]</text>
<text x="319.6" y="54.5">DB[7..0]</text>
<text x="207.6" y="60.7">DB[7..0]</text>
<text x="203.5" y="83.5">MAIN_D[7..0]</text>
<text x="220.2" y="82.4">MAIN_D[7..0]</text>
<text x="147.3" y="121.8">DB[7..0]</text>
<text x="166.6" y="122.9">DB[7..0]</text>
<text x="243.8" y="121.8">OBJPXL[7..0]</text>
<text x="243.8" y="125.6">MAIN_A[23..0]</text>
<text x="260.5" y="122.9">OBJPXL[7..0]</text>
<text x="260.5" y="126.7">MAIN_A[10..0]</text>
<text x="260.5" y="129.2">DB[7..0]</text>
<text x="203.1" y="136.9">OBJPXL[7..0]</text>
<text x="218.5" y="135.8">OBJPXL[7..0]</text>
<text x="147.3" y="140.8">MAIN_D[7..0]</text>
<text x="166.6" y="141.9">MAIN_D[7..0]</text>
<text x="147.3" y="148.5">MAIN_AB[3..0]</text>
<text x="166.6" y="149.6">MAIN_AB[3..0]</text>
<text x="147.3" y="152.3">MAIN_A[23..0]</text>
<text x="166.6" y="153.4">MAIN_A[12..0]</text>
<text x="147.3" y="210.7">DB[7..0]</text>
<text x="166.6" y="211.8">DB[7..0]</text>
</g>
<g font-size="1.3" fill="#a90000">
<text x="55.8" y="97.8">1</text>
<text x="55.8" y="100.3">2</text>
<text x="87.5" y="100.3">B</text>
<text x="87.6" y="97.8">A</text>
<text x="55.8" y="102.8">3</text>
<text x="55.8" y="105.4">4</text>
<text x="55.8" y="107.9">5</text>
<text x="87.5" y="102.8">C</text>
<text x="87.5" y="105.4">D</text>
<text x="87.6" y="107.9">E</text>
<text x="55.8" y="110.5">6</text>
<text x="87.6" y="110.5">F</text>
<text x="55.8" y="114.3">8</text>
<text x="55.8" y="116.8">9</text>
<text x="87.5" y="116.8">K</text>
<text x="87.6" y="119.4">L</text>
<text x="87.7" y="114.3">J</text>
<text x="55.2" y="121.9">11</text>
<text x="55.2" y="124.4">12</text>
<text x="87.4" y="121.9">M</text>
<text x="87.5" y="124.4">N</text>
<text x="55.2" y="127">13</text>
<text x="55.2" y="129.5">14</text>
<text x="87.5" y="127">P</text>
<text x="87.5" y="129.5">R</text>
<text x="55.2" y="132.1">15</text>
<text x="55.2" y="134.6">16</text>
<text x="55.2" y="137.1">17</text>
<text x="87.5" y="137.1">U</text>
<text x="87.6" y="132.1">S</text>
<text x="87.7" y="134.6">T</text>
<text x="55.2" y="139.7">18</text>
<text x="55.2" y="142.2">19</text>
<text x="87.4" y="142.2">W</text>
<text x="87.6" y="139.7">V</text>
<text x="55.2" y="144.8">20</text>
<text x="55.2" y="147.3">21</text>
<text x="55.2" y="149.8">22</text>
<text x="87.6" y="144.8">X</text>
<text x="87.6" y="149.8">Z</text>
<text x="87.6" y="147.3">Y</text>
<text x="55.2" y="152.4">23</text>
<text x="55.2" y="154.9">24</text>
<text x="87.6" y="152.4">a</text>
<text x="87.6" y="154.9">b</text>
<text x="55.2" y="157.5">25</text>
<text x="55.2" y="160">26</text>
<text x="87.6" y="160">d</text>
<text x="87.6" y="157.5">c</text>
<text x="55.2" y="162.5">27</text>
<text x="55.2" y="165.1">28</text>
<text x="87.6" y="162.5">e</text>
<text x="87.8" y="165.1">f</text>
</g>
<g font-size="1.3" fill="#725600">
<text x="259.1" y="106.4">File: Sound.kicad_sch</text>
<text x="165.1" y="109.9">File: Main.kicad_sch</text>
<text x="165.1" y="187.7">File: Objects.kicad_sch</text>
<text x="259.1" y="203">File: PSAC.kicad_sch</text>
<text x="257.8" y="225.8">File: Capacitors.kicad_sch</text>
<text x="259.1" y="253.8">File: Not_Populated.kicad_sch</text>
<text x="165.1" y="277.9">File: IO_Cabinet.kicad_sch</text>
</g>
</svg>
